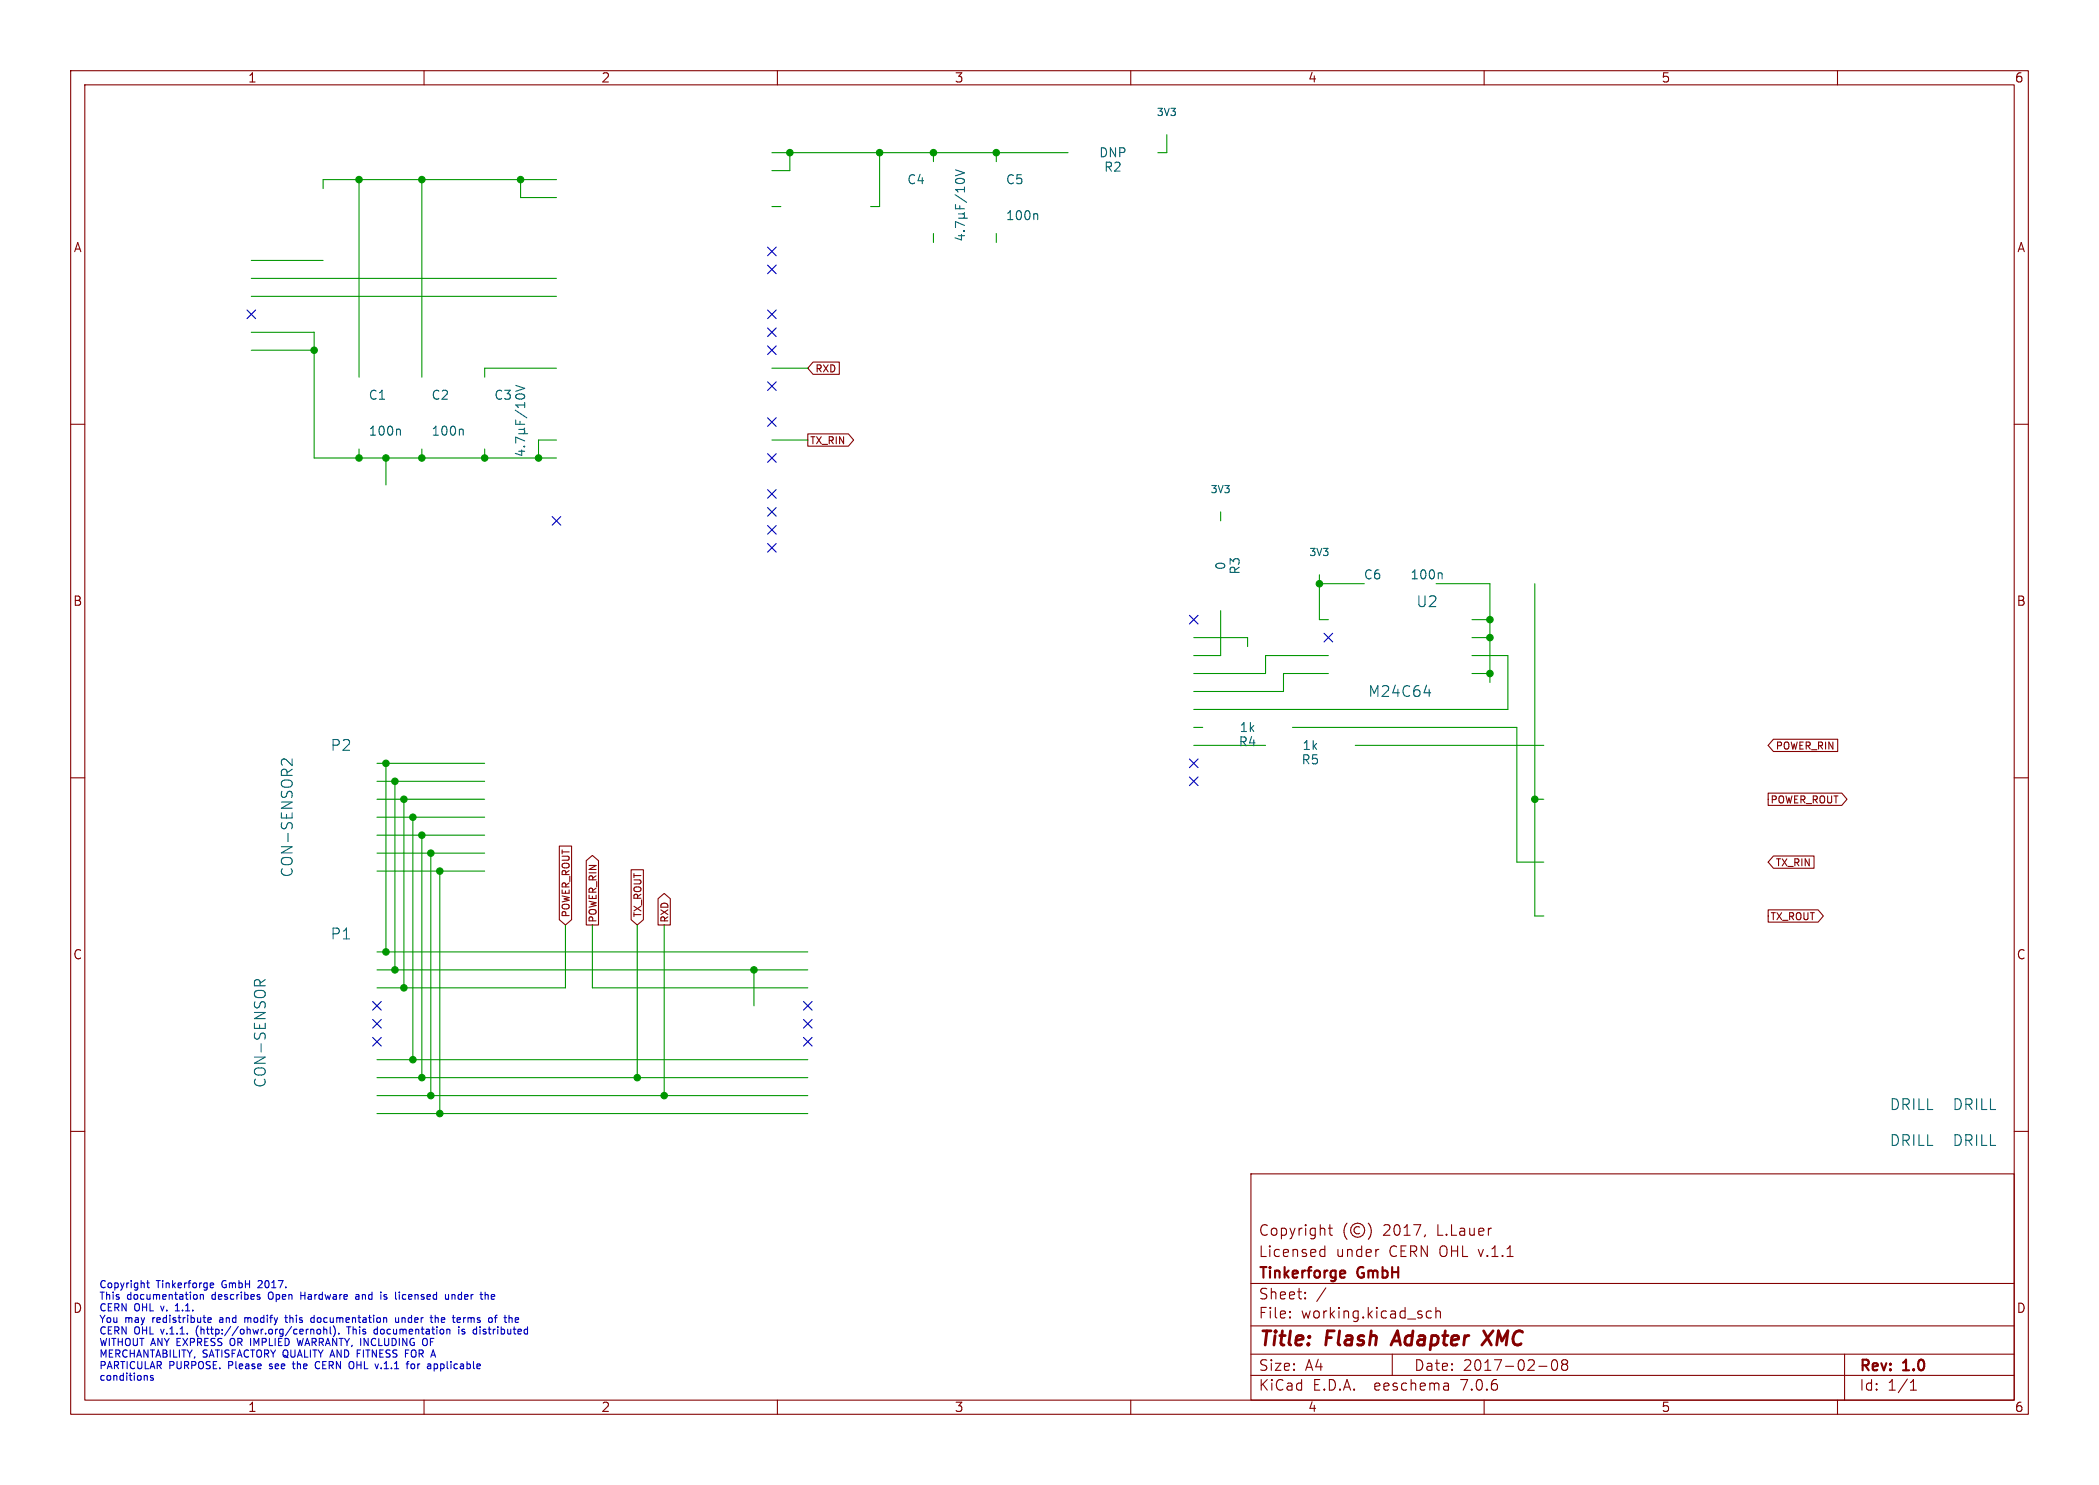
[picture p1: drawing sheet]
<svg xmlns="http://www.w3.org/2000/svg" width="297mm" height="210mm" viewBox="0 0 297 210" stroke-linecap="round" stroke-linejoin="round" font-family="sans-serif">
<g fill="none" stroke="#840000" stroke-width=".15">
<path d="M10 10h277v190h-277zM12 12h273v186h-273zM60 10v2M110 10v2M160 10v2M210 10v2M260 10v2M10 60h2M115 51.2h3.8v1.7h-3.8l-.7-.8zM285 60h2M114.3 61.4h5.7l.8 .8-.8 .9h-5.7zM10 110h2"/>
<path d="M79.1 119.7h1.8v10.4l-.9 .7-.9-.7zM250.2 112.2h10.4l.7 .8-.7 .9h-10.4zM250.9 104.5h9.1v1.8h-9.1l-.7-.9zM285 110h2M83 121.7l.8-.7 .9 .7v9.1h-1.7zM89.3 123h1.7v7.1l-.8 .7-.9-.7zM93.1 127.1l.9-.8 .8 .8v3.7h-1.7zM250.2 128.7h7.1l.7 .8-.7 .9h-7.1zM250.9 121.1h5.8v1.7h-5.8l-.7-.9zM10 160h2M285 160h2M177 166h108v32h-108z"/>
<path d="M186.9 177.6l.1 .1 .5-.1M186.9 176.8l.1-.1 .5 .1M187.5 176.2v1.5M188 173.7h.5M188.2 173.2v1.3v.1l.3 .1M190.6 173a1.72 1.72 0 0 0 0 2.3M192.4 173.6a.52 .52 0 0 0-.8 .4 .52 .52 0 0 0 .8 .4M193.6 173a1.72 1.72 0 0 1 0 2.3M195 176.7h.1M201.7 174.6l-.2 .3M60 198v2M110 198v2"/>
<path d="M160 198v2M177 194.5h108M177 191.5h108M177 187.5h108M177 181.5h108M182.5 186.3h.1l-.1 .1M182.5 186.3v.1M182.5 185.5v.1M182.5 185.5h.1l-.1 .1M184.7 183.6v.1M184.7 183.6h-.1l.1 .1M184.7 182.8v.1"/>
<path d="M184.7 182.8h-.1l.1 .1M187.6 182.1l-1.3 2M197 191.5v3M202.5 185.5l-.4-.1-.3 .3v.4l.2 .2 .1 .1 .4-.1M203.2 185.5a.37 .37 0 0 1 .6 .1v.8M203.2 184.9v1.5M204.9 195.7l.1 .9M205 196.5l-.2 .1M205 196h-.2M210 198v2M217.7 193.2h1.2M219.7 192.4a.36 .36 0 0 1 .3-.1 .36 .36 0 0 1 .3 .3 .77 .77 0 0 1-.4 1.2 .91 .91 0 0 1-.2-1.4z"/>
<path d="M221.2 192.9h-.1a.31 .31 0 0 1-.1-.4 .31 .31 0 0 1 .2-.2l.5 .1a.31 .31 0 0 1 .1 .3 .31 .31 0 0 1-.3 .2M221.2 192.9l-.2 .3v.3l.2 .3 .5-.1 .1-.2-.1-.4-.2-.2M221.2 192.9h.3M260 198v2M261 191.5v6.5M270.3 196.6h.9M270.3 195.5l.4-.4v1.5"/>
<circle cx="192.1" cy="174" r="1"/>
</g>
<path d="M197.7 188.2l-.9 2M209.9 188.2l1.1 2M211.3 188.2l-1.6 2" fill="none" stroke="#840000" stroke-width=".4"/>
<path d="M190.1 179.7l.2 .1v.2l-.7 .2M190.3 180.6l-.2 .1" fill="none" stroke="#840000" stroke-width=".3"/>
<g fill="none" stroke="#0000c2" stroke-width=".15">
<path d="M20.7 194.5l.1 .2v.5M20.7 181.4h.4M20.9 181.1v.9l.2 .1M21.7 194.6l-.3-.1-.1 .2v.1l.4 .1v.2h-.4M24.8 185.4h.6M25 184.5l-.2 .2M27.6 183.1h.2l.1 .2v.4h-.3M27.8 187.9v.7M28.3 183.2l.2-.1h.2l.1 .6M28.3 183.1v.6M29.4 186.7l.5-.1-.1-.2-.2-.1-.2 .2 .1 .5h.3M29.7 181.6l.2-.2h.2l.1 .2v.1l-.5 .1"/>
<path d="M29.7 182l.2 .1h.3M31.1 186.7v.3M32.6 189.4v.7M34.6 186.3v.7M34.9 186.3l-.3 .1M36.6 181.1l-.1 .1M36.7 183.4l.1 .2-.1 .1M36.7 183.1h.1M37.1 181.5l-.6 .6h.6M38 182.9v.7M38.1 193.5l.1 .1M38.2 192.9v.3"/>
<path d="M40.3 186.3h.4M40.4 186v.9l.3 .1M41.4 192.9h.3M41.5 192.5v.9l.2 .2M42 189.3l.3 1 .2-.7 .2 .7M42.6 182.7v1M42.6 183.2h.5M44 186.8l.2 .2h.3M44 188v.7M44 188.1l.1-.1h.3v.7M44.5 186.4l-.3-.1-.2 .2M44.5 186v1"/>
<path d="M44.8 192.6a.5 .5 0 0 0-.2 .6 .5 .5 0 0 0 .6 .3M44.9 188h.3l.2 .2v.3l-.2 .2-.3-.1-.1-.1zM45.8 188.1l.2-.1h.2v.7M45.8 187.6v1.1M46.7 187.6v.9l.2 .2M47.2 187.5a1.19 1.19 0 0 1 0 1.5M47.9 188.6v.1M49.3 187.6v1.1M49.9 192.6a.72 .72 0 0 1 0 .9M50.4 183.1h.3l.1 .6M50.5 191.4h.4M50.8 183.3l-.3 .1-.2 .1 .2 .2h.3"/>
<path d="M53 188.6l.1 .1 .3-.1M53.4 188h-.3l-.1 .1M53.4 187.6v1.1M54.3 183.7h.4M54.7 183.1h-.2l-.2 .1 .1 .2 .3 .1M56 186.3v.7h.3l.1-.1M56.4 186.3v.7M56.5 182.7v.1M56.9 186.3v.7M57 183.1l-.1 .2 .1 .4M57 186.3l-.1 .1M57.4 191.4h.3"/>
<path d="M58.2 192.9h.3l.2 .2v.3l-.2 .2-.3-.1-.1-.1zM60.3 189.3a.72 .72 0 0 1 0 .9M61.4 192.9h.3l.2 .2-.1 .4h-.4M61.6 186.4l.1-.1 .3 .1v.6M61.6 186v1M63 183.1l.1 .6h.2h.2M63.5 183.1v.6M63.5 188l.2 .1v.6M64 183.1v.6M64.3 183.1h-.2l-.1 .1M64.9 187.6v.1M64.9 188v.7"/>
<path d="M65 186.3l.2 .3-.5 .1M65.1 187h-.1M65.4 188.6h.3M65.6 186.3v.7M65.6 186.4v.1M65.7 188h-.2l-.1 .1v.2l.3 .1M67.9 187.6v.1M67.9 188v.7M68.8 183.1l.3 .1v.5M69.6 183.1v.6M70 186.3h.3M70 183.3l-.5 .1"/>
<path d="M70.3 186l-.2 .1v.9M72.9 187h.4M72.9 186.4l.3-.1 .2 .3-.5 .1"/>
</g>
<g fill="none" stroke="#009600" stroke-width=".15">
<path d="M165.1 19.1v2.5h-1.3M35.6 39.4h43.1M35.6 36.8h10.1M50.8 25.4v27.9M59.7 25.4v27.9M73.7 25.4v2.5h5M78.7 25.4h-33v1.3M109.2 21.6h41.9M109.2 29.2h1.3M111.8 21.6v2.5h-2.6M124.5 21.6v7.6h-1.3M132.1 21.6v1.3"/>
<path d="M132.1 33v1.3M141 21.6v1.3M141 33v1.3M35.6 47h8.8v17.8h34.3M35.6 49.5h8.8M35.6 41.9h43.1M78.7 52.1h-10.1v1.2M109.2 52.1h5.1M50.8 63.5v1.3M54.6 64.8v3.8M59.7 63.5v1.3M68.6 63.5v1.3"/>
<path d="M78.7 62.2h-2.5v2.6M109.2 62.2h5.1M172.7 72.4v1.3M168.9 90.2h7.6v1.2M172.7 86.4v6.3h-3.8M186.7 81.3v6.3h1.3M186.7 82.6h6.3M188 92.7h-8.9v2.6h-10.2M188 95.3h-6.4v2.5h-12.7M203.2 82.6h7.6v13.9M208.3 92.7h5.1v7.6h-44.5M208.3 95.3h2.5"/>
<path d="M208.3 87.6h2.5M208.3 90.2h2.5M217.2 82.6v46.9h1.2M53.3 118.1h15.3M53.3 115.6h15.3M53.3 110.5h15.3M53.3 108h15.3M53.3 113h15.3M54.6 108v26.6M55.9 110.5v26.7M57.1 113v26.7M58.4 115.6v34.3"/>
<path d="M59.7 118.1v34.3M168.9 102.9h1.3M168.9 105.4h10.2M182.9 102.9h31.7v19h3.8M191.8 105.4h26.6M217.2 113h1.2M53.3 123.2h15.3M53.3 120.7h15.3M53.3 137.2h61M53.3 134.6h61M61 120.7v34.2M62.2 123.2v34.3"/>
<path d="M80 130.8v8.9h-26.7M83.8 130.8v8.9h30.5M90.2 130.8v21.6M94 130.8v24.1M106.7 137.2v5M53.3 157.5h61M53.3 149.9h61M53.3 152.4h61M53.3 154.9h61"/>
</g>
<g fill="none" stroke="#000084" stroke-width=".15">
<path d="M108.6 35l1.2 1.2M108.6 37.5l1.2 1.2M109.8 35l-1.2 1.2M109.8 37.5l-1.2 1.2M35 43.8l1.2 1.3M36.2 43.8l-1.2 1.3M108.6 59.1l1.2 1.2M108.6 48.9l1.2 1.2M108.6 54l1.2 1.2M108.6 43.8l1.2 1.3M108.6 46.4l1.2 1.2M109.8 59.1l-1.2 1.2"/>
<path d="M109.8 48.9l-1.2 1.2M109.8 54l-1.2 1.2M109.8 43.8l-1.2 1.3M109.8 46.4l-1.2 1.2M78.1 73.1l1.2 1.2M79.3 73.1l-1.2 1.2M108.6 64.2l1.2 1.2M108.6 71.8l1.2 1.2M108.6 74.3l1.2 1.2M108.6 69.2l1.2 1.3M108.6 76.9l1.2 1.2M109.8 64.2l-1.2 1.2"/>
<path d="M109.8 71.8l-1.2 1.2M109.8 74.3l-1.2 1.2M109.8 69.2l-1.2 1.3M109.8 76.9l-1.2 1.2M168.3 87l1.2 1.2M169.5 87l-1.2 1.2M187.4 89.6l1.2 1.2M188.6 89.6l-1.2 1.2M168.3 107.3l1.2 1.3M168.3 109.9l1.2 1.2M169.5 107.3l-1.2 1.3M169.5 109.9l-1.2 1.2"/>
<path d="M52.7 146.7l1.2 1.2M52.7 144.2l1.2 1.2M52.7 141.6l1.2 1.2M53.9 146.7l-1.2 1.2M53.9 144.2l-1.2 1.2M53.9 141.6l-1.2 1.2M113.7 144.2l1.2 1.2M113.7 141.6l1.2 1.2M113.7 146.7l1.2 1.2M114.9 144.2l-1.2 1.2M114.9 141.6l-1.2 1.2M114.9 146.7l-1.2 1.2"/>
</g>
<g fill="none" stroke="#006464" stroke-width=".15">
<path d="M135.1 27.5l1.7 1.1M135.2 28.9v.6h1.3M135.2 24l1.3 .4-1.3 .5M135.3 25.4a.84 .84 0 0 1 1.2 .1 .68 .68 0 0 1-1.2 .3l-.1-.1zM135.6 33.3h.9M135.6 30.9h1.3M135.6 30.2h.7M135.8 29.1v.4M136 33.2v.7l-.9-.3M136.3 30.2l.2 .2v.3l-.2 .2M136.3 32.7h.2M136.5 31.9l-1.3-.6v.9"/>
<path d="M136.5 30.1l-.2 .1M136.5 26.4v.8M136.5 26.8h-1.3l.4 .4M146.6 30.2l.2 .2v.7M72.9 58l1.6 1.1M73 59.4v.6h1.2M73 54.5l1.2 .4-1.2 .4M73 55.9a.84 .84 0 0 1 1.2 .1 .68 .68 0 0 1-1.1 .3l-.1-.2zM73.6 59.6v.4M74.2 56.9v.7M74.2 57.3h-1.2l.3 .3M56.5 60.7l.2 .2v.6"/>
<path d="M65.4 60.7l.1 .2v.6M73.4 63.8h.8M73.4 61.3h1.3M73.4 60.7h.7M73.8 63.6v.8l-.9-.3M74.1 60.7l.1 .2v.3l-.1 .1M74.1 63.1h.1M74.2 62.4l-1.2-.6v.9M74.2 60.5l-.1 .2M201.5 98h.9M202.2 97.5v1M203.9 81l.2 .2v.7"/>
<path d="M41.3 107.3v1l-.8-.9a.41 .41 0 0 0-.7 .2v.4M36 139.4v-.6a.41 .41 0 0 1 .4-.3 .41 .41 0 0 1 .4 .3v.6M37.5 138.5l-.7 .5"/>
</g>
<g fill="#009600" stroke="#009600" stroke-width=".15">
<circle cx="57.1" cy="139.7" r=".46"/>
<circle cx="54.6" cy="134.6" r=".46"/>
<circle cx="57.1" cy="113" r=".46"/>
<circle cx="58.4" cy="115.6" r=".46"/>
<circle cx="61" cy="120.7" r=".46"/>
<circle cx="59.7" cy="118.1" r=".46"/>
<circle cx="62.2" cy="123.2" r=".46"/>
<circle cx="55.9" cy="110.5" r=".46"/>
<circle cx="54.6" cy="108" r=".46"/>
<circle cx="76.2" cy="64.8" r=".46"/>
<circle cx="59.7" cy="64.8" r=".46"/>
<circle cx="68.6" cy="64.8" r=".46"/>
<circle cx="54.6" cy="64.8" r=".46"/>
<circle cx="124.5" cy="21.6" r=".46"/>
<circle cx="111.8" cy="21.6" r=".46"/>
<circle cx="132.1" cy="21.6" r=".46"/>
<circle cx="141" cy="21.6" r=".46"/>
<circle cx="62.2" cy="157.5" r=".46"/>
<circle cx="55.9" cy="137.2" r=".46"/>
<circle cx="90.2" cy="152.4" r=".46"/>
<circle cx="106.7" cy="137.2" r=".46"/>
<circle cx="94" cy="154.9" r=".46"/>
<circle cx="58.4" cy="149.9" r=".46"/>
<circle cx="61" cy="154.9" r=".46"/>
<circle cx="59.7" cy="152.4" r=".46"/>
<circle cx="50.8" cy="64.8" r=".46"/>
<circle cx="73.7" cy="25.4" r=".46"/>
<circle cx="50.8" cy="25.4" r=".46"/>
<circle cx="59.7" cy="25.4" r=".46"/>
<circle cx="44.4" cy="49.5" r=".46"/>
<circle cx="210.8" cy="95.3" r=".46"/>
<circle cx="186.7" cy="82.6" r=".46"/>
<circle cx="210.8" cy="87.6" r=".46"/>
<circle cx="210.8" cy="90.2" r=".46"/>
<circle cx="217.2" cy="113" r=".46"/>
</g>
<g font-size="2.8" fill="#840000">
<text x="178" y="190.9">Title:</text>
<text x="187.7" y="190.9">Flash</text>
<text x="198" y="190.9">Adapter</text>
<text x="211.5" y="190.9">XMC</text>
</g>
<g font-size="2.1" fill="#006464">
<text x="200.3" y="86.1">U2</text>
<text x="193.5" y="98.8">M24C64</text>
<text x="46.7" y="106.4">P2</text>
<text x="41.6" y="124.2" transform="rotate(-90 41.6 124.2)">CON-SENSOR2</text>
<text x="46.7" y="133.1">P1</text>
<text x="37.8" y="153.9" transform="rotate(-90 37.8 153.9)">CON-SENSOR</text>
<text x="267.3" y="157.2">DRILL</text>
<text x="276.2" y="157.2">DRILL</text>
<text x="267.3" y="162.3">DRILL</text>
<text x="276.2" y="162.3">DRILL</text>
</g>
<g font-size="2.1" fill="#840000">
<text x="178" y="178">Licensed</text>
<text x="178" y="175">Copyright</text>
<text x="189" y="178">under</text>
<text x="195.7" y="175">2017,</text>
<text x="196.6" y="178">CERN OHL v.1.1</text>
<text x="203.5" y="175">L.Lauer</text>
<text x="178" y="184">Sheet:</text>
<text x="178" y="181.2">Tinkerforge</text>
<text x="192.2" y="181.2">GmbH</text>
<text x="178" y="186.7">File:</text>
<text x="184.1" y="186.7">working.kicad_sch</text>
<text x="178" y="196.9">KiCad</text>
<text x="178" y="194.1">Size:</text>
<text x="184.7" y="194.1">A4</text>
<text x="185.7" y="196.9">E.D.A.</text>
<text x="194.6" y="196.9">eeschema</text>
<text x="200" y="194.1">Date:</text>
<text x="207" y="196.9">7.0.6</text>
<text x="207" y="194.1">2017-02-08</text>
<text x="263" y="194.3">Rev:</text>
<text x="263" y="196.9">Id:</text>
<text x="267.1" y="196.9">1/1</text>
<text x="269.4" y="194.3">1.0</text>
</g>
<g font-size="1.8" fill="#840000">
<text x="35" y="11.9">1</text>
<text x="85" y="11.9">2</text>
<text x="135" y="11.9">3</text>
<text x="185" y="11.9">4</text>
<text x="235" y="11.9">5</text>
<text x="285" y="11.9">6</text>
<text x="10.3" y="35.9">A</text>
<text x="285.3" y="35.9">A</text>
<text x="10.3" y="85.9">B</text>
<text x="285.3" y="85.9">B</text>
<text x="10.3" y="135.9">C</text>
<text x="285.3" y="135.9">C</text>
<text x="10.3" y="185.9">D</text>
<text x="285.3" y="185.9">D</text>
<text x="35" y="199.9">1</text>
<text x="85" y="199.9">2</text>
<text x="135" y="199.9">3</text>
<text x="185" y="199.9">4</text>
<text x="235" y="199.9">5</text>
<text x="285" y="199.9">6</text>
</g>
<g font-size="1.8" fill="#006464">
<text x="155.4" y="22.5">DNP</text>
<text x="128.3" y="26.3">C4</text>
<text x="142.2" y="26.3">C5</text>
<text x="156.1" y="24.5">R2</text>
<text x="142.2" y="31.3">100n</text>
<text x="52.1" y="56.7">C1</text>
<text x="61" y="56.7">C2</text>
<text x="69.9" y="56.7">C3</text>
<text x="52.1" y="61.8">100n</text>
<text x="61" y="61.8">100n</text>
<text x="173.6" y="80.7" transform="rotate(-90 173.6 80.7)">0</text>
<text x="175.6" y="81.4" transform="rotate(-90 175.6 81.4)">R3</text>
<text x="192.9" y="82.1">C6</text>
<text x="199.5" y="82.1">100n</text>
<text x="175.2" y="105.8">R4</text>
<text x="175.3" y="103.7">1k</text>
<text x="184.2" y="106.3">1k</text>
<text x="184.1" y="108.3">R5</text>
</g>
<g font-size="1.4" fill="#006464">
<text x="163.6" y="16.6">3V3</text>
<text x="171.2" y="70">3V3</text>
<text x="185.2" y="78.8">3V3</text>
</g>
<g font-size="1.4" fill="#840000">
<text x="115.3" y="52.9">RXD</text>
<text x="114.5" y="63">TX_RIN</text>
<text x="251.2" y="106.2">POWER_RIN</text>
<text x="250.4" y="113.8">POWER_ROUT</text>
<text x="251.2" y="122.7">TX_RIN</text>
<text x="80.8" y="129.8" transform="rotate(-90 80.8 129.8)">POWER_ROUT</text>
<text x="84.6" y="130.6" transform="rotate(-90 84.6 130.6)">POWER_RIN</text>
<text x="91" y="129.8" transform="rotate(-90 91 129.8)">TX_ROUT</text>
<text x="94.8" y="130.6" transform="rotate(-90 94.8 130.6)">RXD</text>
<text x="250.4" y="130.3">TX_ROUT</text>
</g>
<g font-size="1.4" fill="#0000c2">
<text x="14" y="182.2">Copyright</text>
<text x="14" y="183.9">This</text>
<text x="14" y="185.5">CERN</text>
<text x="18" y="183.9">documentation</text>
<text x="19" y="185.5">OHL</text>
<text x="22.2" y="182.2">Tinkerforge</text>
<text x="23" y="185.5">v.</text>
<text x="25.3" y="185.5">1.1.</text>
<text x="30.2" y="183.9">describes</text>
<text x="31.6" y="182.2">GmbH</text>
<text x="37" y="182.2">2017.</text>
<text x="38.4" y="183.9">Open</text>
<text x="43.2" y="183.9">Hardware</text>
<text x="51.3" y="183.9">and</text>
<text x="55.1" y="183.9">is</text>
<text x="57.4" y="183.9">licensed</text>
<text x="64.7" y="183.9">under</text>
<text x="70" y="183.9">the</text>
<text x="14" y="187.2">You</text>
<text x="14" y="188.8">CERN</text>
<text x="14" y="190.4">WITHOUT ANY EXPRESS</text>
<text x="17.7" y="187.2">may</text>
<text x="19" y="188.8">OHL</text>
<text x="21.8" y="187.2">redistribute</text>
<text x="23" y="188.8">v.1.1.</text>
<text x="28.2" y="188.8">(http://ohwr.org/cernohl).</text>
<text x="31.5" y="187.2">and</text>
<text x="33" y="190.4">OR IMPLIED</text>
<text x="35.3" y="187.2">modify</text>
<text x="41.4" y="187.2">this</text>
<text x="43.1" y="190.4">WARRANTY, INCLUDING</text>
<text x="45.2" y="187.2">documentation</text>
<text x="49.9" y="188.8">This</text>
<text x="53.9" y="188.8">documentation</text>
<text x="57.4" y="187.2">under</text>
<text x="61.3" y="190.4">OF</text>
<text x="62.7" y="187.2">the</text>
<text x="66.1" y="187.2">terms</text>
<text x="66.1" y="188.8">is</text>
<text x="68.4" y="188.8">distributed</text>
<text x="71.4" y="187.2">of</text>
<text x="14" y="192.1">MERCHANTABILITY,</text>
<text x="14" y="193.7">PARTICULAR</text>
<text x="14" y="195.3">conditions</text>
<text x="23.9" y="193.7">PURPOSE.</text>
<text x="28.7" y="192.1">SATISFACTORY QUALITY AND</text>
<text x="32.5" y="193.7">Please</text>
<text x="38.6" y="193.7">see</text>
<text x="42.2" y="193.7">the</text>
<text x="45.6" y="193.7">CERN</text>
<text x="50.6" y="193.7">OHL</text>
<text x="51.2" y="192.1">FITNESS</text>
<text x="54.6" y="193.7">v.1.1</text>
<text x="58.3" y="192.1">FOR</text>
<text x="59.3" y="193.7">for</text>
<text x="62.5" y="193.7">applicable</text>
</g>
</svg>
